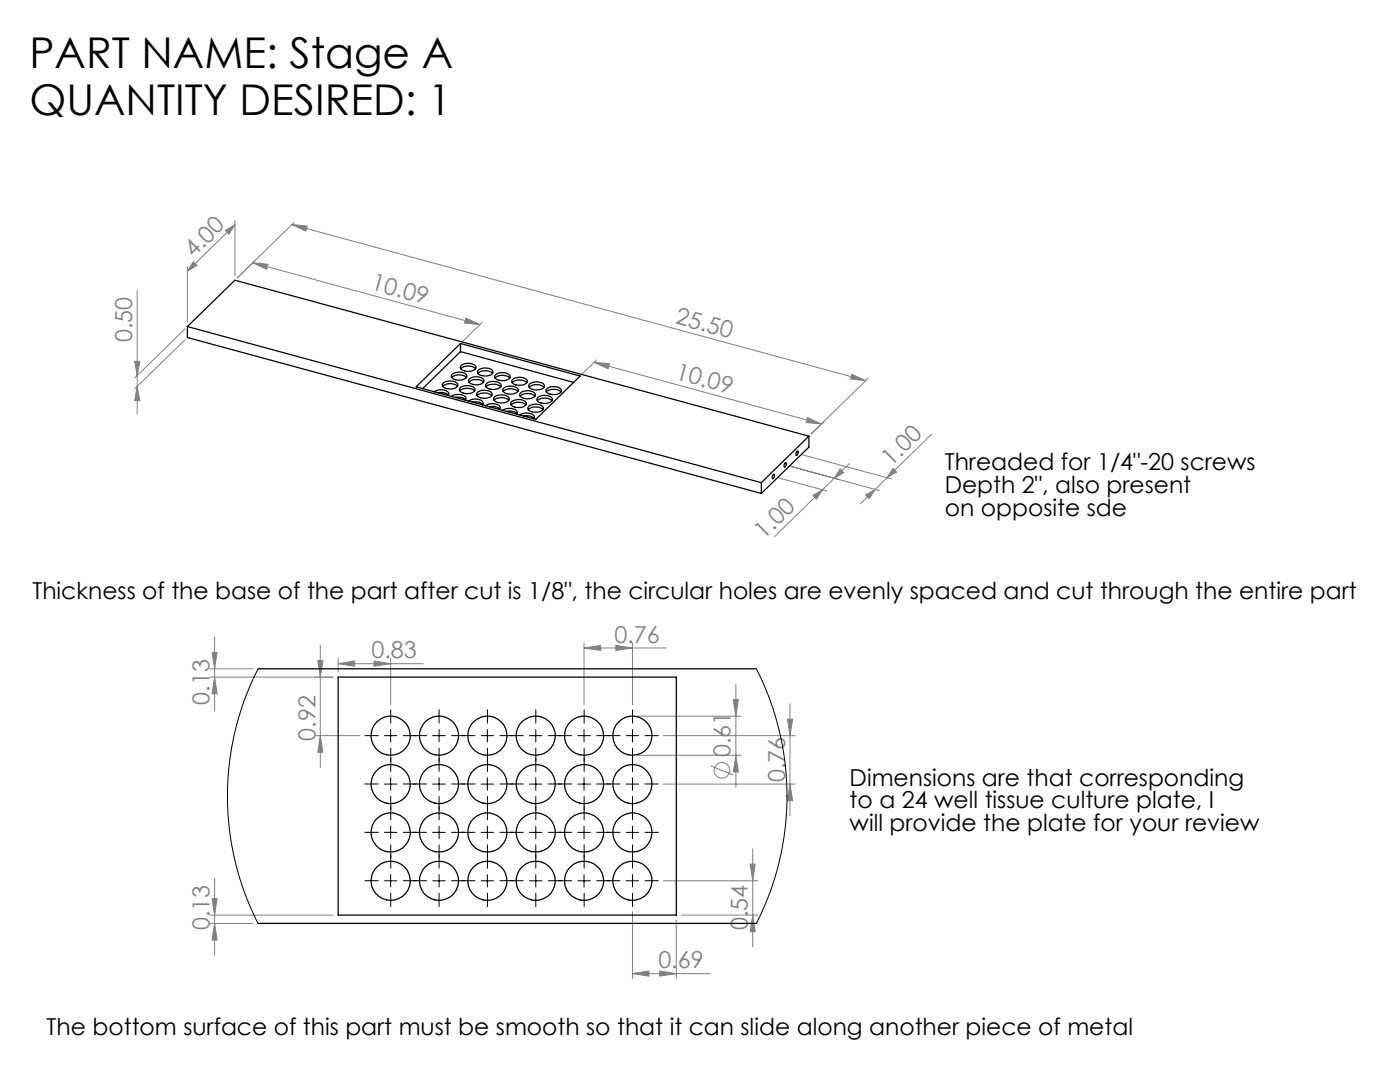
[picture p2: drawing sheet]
<svg xmlns="http://www.w3.org/2000/svg" width="279mm" height="216mm" viewBox="0 0 279 216" stroke-linecap="round" stroke-linejoin="round" font-family="sans-serif">
<g fill="none" stroke="#808080" stroke-width=".2">
<path d="M27.4 58v24.5M37.4 53.2v11.1M38.6 52.2l.7 .8-1.9 1.1zM45 46l1.9-1.2-1.2 1.9zM46.9 44v11M46.9 44.8l-9.5 9.3M50.4 52.4l45.4 12.4M50.4 52.4l3.1 .3-.3 1zM58.2 44.8l3.1 .3-.3 1zM58.2 44.8l114.6 31.2M58.7 44.4l-11.4 11.1M26.9 72.1h1l-.5 2.8z"/>
<path d="M27.4 77.1l.5 2.8h-1zM36.9 65.6l-10 9.8M36.9 67.8l-10 9.7M93 63.5l2.8 1.3-3.1-.3zM96.2 64.3l-3.8 3.8M118.6 72.3l45.3 12.3M118.6 72.3l3 .3-.2 1zM119.1 71.8l-2.9 2.8M170 74.7l2.8 1.3-3-.4zM173.2 75.5l-11.3 11.1 2.5-2.4M155.2 95.3l9.8 2.7M157.6 93l17.9 4.9"/>
<path d="M159.9 90.7l18 4.9M161.1 83.3l2.8 1.3-3-.3zM162.2 98.9l1.9-1.2-1.2 1.9zM164.1 97.7l-9.5 9.4M166.5 95.4l-2.4 2.3M167.7 93.6l.7 .7-1.9 1.1zM169.5 92.5l-3 2.9M172.8 98.8l1.9-1.2-1.2 1.9zM174.7 97.6l-3 2.9M177 95.3l-2.3 2.3M178.2 93.5l.7 .7-1.9 1.1zM185.9 86.6l-8.9 8.7"/>
<path d="M41.8 135.1h24.7M41.8 133.5h8.7M42.3 130.2h1l-.5 3.3zM42.8 127.1v14.8M42.8 135.1l.5 3.3h-1zM63.4 131.8h1.1l-.6 3.3zM63.9 128.8v24.3M67.5 132.4l3.3-.5v1zM67.5 131.4v2.7M67.5 132.4h17M74.6 131.9l3.4 .5-3.4 .5zM78 131.4v9.3"/>
<path d="M116.6 129.3l3.3-.5v1zM116.6 128.3v12.4M116.6 129.3h16.4M122.9 128.8l3.3 .5-3.3 .5zM126.2 128.3v12.4M146.3 139.6h1.1l-.5 3.3zM146.9 136.6v20.5M62.9 146.8h8.9M63.9 146.8l.6 3.3h-1.1zM127.2 142.9h20.6M127.2 150.7h20.6M132.4 146.8h26.3"/>
<path d="M132.4 156.5h26.3M141.9 152.8l4.4 1.8M146.9 150.7l.5 3.3h-1.1zM157.2 143.5h1l-.5 3.3zM157.7 156.5l.5 3.3h-1zM157.7 140.4v22.4M42.3 179.3h1l-.5 3.3zM42.8 175.3v15.3M132.4 175.8h18.8M149.7 172.4h1l-.5 3.4zM150.2 169.4v19.5M41.8 184.3h8.7"/>
<path d="M41.8 182.6h24.7M42.8 184.3l.5 3.3h-1zM126.2 194.3l3.3-.6v1.1zM126.2 181.9v13.4M126.2 194.3h15.5M131.7 193.7l3.3 .6-3.3 .5zM135 183.6v11.7M136 182.6h15.2M150.2 182.6l.5 3.3h-1z"/>
<circle cx="144.1" cy="153.7" r="1.55"/>
</g>
<g fill="none" stroke="#000" stroke-width=".2" stroke-dasharray="15.2 1.3 1.3 1.3">
<path d="M75.5 146.8h-2.7M75.5 156.4h-2.7M78 144.3v-2.7M78 149.3v2.6M78 153.9v-2.6M78 158.9v2.7M80.5 146.8h2.6M80.5 156.4h2.6M85.1 146.8h-2.6M85.1 156.4h-2.6M87.6 144.3v-2.7M87.6 149.3v2.6"/>
<path d="M87.6 153.9v-2.6M87.6 158.9v2.7M90.1 146.8h2.7M90.1 156.4h2.7M94.8 146.8h-2.7M94.8 156.4h-2.7M97.3 144.3v-2.7M97.3 149.3v2.6M97.3 153.9v-2.6M97.3 158.9v2.7M99.8 146.8h2.6M99.8 156.4h2.6"/>
<path d="M104.4 146.8h-2.6M104.4 156.4h-2.6M106.9 144.3v-2.7M106.9 149.3v2.6M106.9 153.9v-2.6M106.9 158.9v2.7M109.4 146.8h2.7M109.4 156.4h2.7M114.1 146.8h-2.7M114.1 156.4h-2.7M116.6 144.3v-2.7M116.6 149.3v2.6"/>
<path d="M116.6 153.9v-2.6M116.6 158.9v2.7M119.1 146.8h2.6M119.1 156.4h2.6M123.7 146.8h-2.6M123.7 156.4h-2.6M126.2 144.3v-2.7M126.2 149.3v2.6M126.2 153.9v-2.6M126.2 158.9v2.7M128.7 146.8h2.7M128.7 156.4h2.7"/>
<path d="M75.5 166.1h-2.7M75.5 175.7h-2.7M78 163.6v-2.7M78 168.6v2.6M78 173.2v-2.6M78 178.2v2.7M80.5 166.1h2.6M80.5 175.7h2.6M85.1 166.1h-2.6M85.1 175.7h-2.6M87.6 163.6v-2.7M87.6 168.6v2.6"/>
<path d="M87.6 173.2v-2.6M87.6 178.2v2.7M90.1 166.1h2.7M90.1 175.7h2.7M94.8 166.1h-2.7M94.8 175.7h-2.7M97.3 163.6v-2.7M97.3 168.6v2.6M97.3 173.2v-2.6M97.3 178.2v2.7M99.8 166.1h2.6M99.8 175.7h2.6"/>
<path d="M104.4 166.1h-2.6M104.4 175.7h-2.6M106.9 163.6v-2.7M106.9 168.6v2.6M106.9 173.2v-2.6M106.9 178.2v2.7M109.4 166.1h2.7M109.4 175.7h2.7M114.1 166.1h-2.7M114.1 175.7h-2.7M116.6 163.6v-2.7M116.6 168.6v2.6"/>
<path d="M116.6 173.2v-2.6M116.6 178.2v2.7M119.1 166.1h2.6M119.1 175.7h2.6M123.7 166.1h-2.6M123.7 175.7h-2.6M126.2 163.6v-2.7M126.2 168.6v2.6M126.2 173.2v-2.6M126.2 178.2v2.7M128.7 166.1h2.7M128.7 175.7h2.7"/>
</g>
<g fill="none" stroke="#000" stroke-width=".2">
<path d="M76.7 146.8h2.5M76.7 156.5h2.5M78 145.6v2.5M78 155.2v2.5M86.4 146.8h2.5M86.4 156.5h2.5M87.6 145.6v2.5M87.6 155.2v2.5M96 146.8h2.5M96 156.5h2.5M97.3 145.6v2.5M97.3 155.2v2.5"/>
<path d="M105.7 146.8h2.5M105.7 156.5h2.5M106.9 145.6v2.5M106.9 155.2v2.5M115.3 146.8h2.5M115.3 156.5h2.5M116.6 145.6v2.5M116.6 155.2v2.5M125 146.8h2.5M125 156.5h2.5M126.2 145.6v2.5M126.2 155.2v2.5"/>
<path d="M76.7 166.1h2.5M76.7 175.8h2.5M78 164.9v2.5M78 174.5v2.5M86.4 166.1h2.5M86.4 175.8h2.5M87.6 164.9v2.5M87.6 174.5v2.5M96 166.1h2.5M96 175.8h2.5M97.3 164.9v2.5M97.3 174.5v2.5"/>
<path d="M105.7 166.1h2.5M105.7 175.8h2.5M106.9 164.9v2.5M106.9 174.5v2.5M115.3 166.1h2.5M115.3 175.8h2.5M116.6 164.9v2.5M116.6 174.5v2.5M125 166.1h2.5M125 175.8h2.5M126.2 164.9v2.5M126.2 174.5v2.5"/>
</g>
<g fill="#808080">
<path d="M93 63.5l2.8 1.3-3.1-.3zM50.4 52.4l3.1 .3-.3 1z"/>
<path d="M74.6 131.9l3.4 .5-3.4 .5zM67.5 132.4l3.3-.5v1zM131.7 193.7l3.3 .6-3.3 .5zM126.2 194.3l3.3-.6v1.1z"/>
<path d="M116.6 129.3l3.3-.5v1zM122.9 128.8l3.3 .5-3.3 .5z"/>
<path d="M38.6 52.2l.7 .8-1.9 1.1zM45 46l1.9-1.2-1.2 1.9z"/>
<path d="M162.2 98.9l1.9-1.2-1.2 1.9zM167.7 93.6l.7 .7-1.9 1.1zM172.8 98.8l1.9-1.2-1.2 1.9zM178.2 93.5l.7 .7-1.9 1.1z"/>
<path d="M42.8 184.3l.5 3.3h-1zM42.3 179.3h1l-.5 3.3z"/>
<path d="M63.9 146.8l.6 3.3h-1.1zM63.4 131.8h1.1l-.6 3.3z"/>
<path d="M26.9 72.1h1l-.5 2.8zM27.4 77.1l.5 2.8h-1zM149.7 172.4h1l-.5 3.4zM150.2 182.6l.5 3.3h-1zM42.3 130.2h1l-.5 3.3zM42.8 135.1l.5 3.3h-1zM146.3 139.6h1.1l-.5 3.3zM146.9 150.7l.5 3.3h-1.1zM157.2 143.5h1l-.5 3.3zM157.7 156.5l.5 3.3h-1z"/>
<path d="M118.6 72.3l3 .3-.2 1zM161.1 83.3l2.8 1.3-3-.3zM58.2 44.8l3.1 .3-.3 1zM170 74.7l2.8 1.3-3-.4z"/>
</g>
<g fill="none" stroke="#000" stroke-width=".25">
<path d="M37.4 65.2l114.5 31.1M37.4 65.2l9.5-9.3 114.5 31.1M37.4 65.2v2.1l114.5 31.2M83 77.2l8.9-8.7 23.9 6.5-8.9 8.7zM86.7 78.2a2.17 2.17 0 0 1 2.9 .3l-.2 .4M87.4 78.4a2.31 2.31 0 0 1 2.1 .4M88.4 77.1a2.28 2.28 0 0 1 2.9 0M88.4 76.5a2.15 2.15 0 0 1 3 .2 1.26 1.26 0 0 1-1.7 .9 1.12 1.12 0 0 1-1.4-.9zM90.1 79.1a2.17 2.17 0 0 1 2.9 .3l-.1 .4M90.2 75.3a2.28 2.28 0 0 1 2.9 0M90.2 74.7a2.13 2.13 0 0 1 3 .3 1.26 1.26 0 0 1-1.7 .8 1.12 1.12 0 0 1-1.4-.9zM90.8 79.3a2.38 2.38 0 0 1 2.1 .5"/>
<path d="M91.8 78a2.28 2.28 0 0 1 2.9 0M91.8 77.4a2.15 2.15 0 0 1 3 .2 1.36 1.36 0 0 1-1.6 1l-1.2-.4-.3-.3zM91.9 70.2l22.6 6.1M91.9 70.2l-7.6 7.3M91.9 68.5v1.7M92 73.6a2.18 2.18 0 0 1 2.9 0M92 73a2.18 2.18 0 0 1 3 .2 1.38 1.38 0 0 1-1.7 .9l-1.1-.3-.3-.3zM93.6 76.3a2.28 2.28 0 0 1 2.9 0M93.6 75.6a2.15 2.15 0 0 1 3 .3 1.29 1.29 0 0 1-1.6 .9l-.7-.1-.7-.4-.1-.3zM95.2 79a2.33 2.33 0 0 1 2.9 0M95.3 78.4a2.24 2.24 0 0 1 2.8 0l.1 .2a1.67 1.67 0 0 1-2.3 .8l-.6-.4-.2-.3zM95.4 74.5a2.28 2.28 0 0 1 2.9 0"/>
<path d="M95.4 73.9a2.24 2.24 0 0 1 2.9 .1l.1 .3a2.05 2.05 0 0 1-3.1 .1zM97 77.2a2.34 2.34 0 0 1 2.9 0M97 76.6a2.24 2.24 0 0 1 2.9 .1l.1 .1a1.67 1.67 0 0 1-2.3 .8l-.7-.3-.1-.4zM98.6 79.9a2.28 2.28 0 0 1 2.9 0M98.8 75.4a2.34 2.34 0 0 1 2.9 0M98.8 79.1a2.21 2.21 0 0 1 2.8 .4 1.33 1.33 0 0 1-1.6 .9 1.17 1.17 0 0 1-1.5-1zM98.8 74.8a2.15 2.15 0 0 1 3 .3 1.31 1.31 0 0 1-1.6 .9 1.12 1.12 0 0 1-1.5-1zM100.4 78.1a2.28 2.28 0 0 1 2.9 0M100.6 77.4a2.21 2.21 0 0 1 2.8 .4 1.33 1.33 0 0 1-1.6 .8 1.11 1.11 0 0 1-1.4-.9zM102.2 76.3a2.33 2.33 0 0 1 3 0M102.3 75.7a2.15 2.15 0 0 1 2.9 .3 1.31 1.31 0 0 1-1.6 .9 1.08 1.08 0 0 1-1.4-1zM103.8 79.1a2.28 2.28 0 0 1 3 0"/>
<path d="M103.9 78.4a2.18 2.18 0 0 1 3 .3 1.38 1.38 0 0 1-1.7 .9l-1.2-.3-.2-.3zM105.6 77.3a2.28 2.28 0 0 1 2.9 0M105.7 76.7a2.18 2.18 0 0 1 3 .2 1.31 1.31 0 0 1-1.7 .9l-.6-.1-.7-.3-.2-.4zM107.2 80a2.28 2.28 0 0 1 3 0M107.3 79.4a2.24 2.24 0 0 1 2.9 0v.4a2.05 2.05 0 0 1-3 .1zM109 78.2a2.28 2.28 0 0 1 3 0M109.1 77.6a2.15 2.15 0 0 1 2.9 .3v.1a2.05 2.05 0 0 1-3 .1zM93.5 80a2.12 2.12 0 0 1 2.9 .3l-.1 .5M94.3 80.2a2.26 2.26 0 0 1 2 .5M96.9 81a2.32 2.32 0 0 1 2.9 .1v.4l-.1 .2M97.7 81.2a2.04 2.04 0 0 1 2 .4M100.3 81.9a2.15 2.15 0 0 1 2.9 .3l-.1 .4"/>
<path d="M101.1 82.1a2.31 2.31 0 0 1 2.1 .4M102 80.8a2.28 2.28 0 0 1 3 0M102.1 80.2a2.18 2.18 0 0 1 3 .2 1.33 1.33 0 0 1-1.7 .9l-1.2-.3-.2-.3zM103.8 82.8a2.17 2.17 0 0 1 2.8 .3l-.1 .5M104.5 83a2.19 2.19 0 0 1 2.1 .5M105.4 81.7a2.28 2.28 0 0 1 3 0M105.5 81.1a2.15 2.15 0 0 1 2.9 .3 1.29 1.29 0 0 1-1.6 .9l-.6-.1-.7-.4-.2-.3zM151.9 96.3v2.2M154.3 94.7l.1-.1a.57 .57 0 0 1-.2 .9l-.1-.4zM156.6 92.5l.2-.2a.57 .57 0 0 1-.3 .9zM159.1 90a.54 .54 0 0 1-.2 .9v-.6zM161.4 87l-9.5 9.3"/>
<path d="M161.4 87v2.2l-9.5 9.3M51.5 133.5h99.5M67.5 135.1h67.5v47.5h-67.5zM51.5 184.3h99.5"/>
<circle cx="78" cy="156.5" r="3.9"/>
<circle cx="78" cy="146.8" r="3.9"/>
<circle cx="87.6" cy="156.5" r="3.9"/>
<circle cx="87.6" cy="146.8" r="3.9"/>
<circle cx="97.3" cy="156.5" r="3.9"/>
<circle cx="97.3" cy="146.8" r="3.9"/>
<circle cx="106.9" cy="156.5" r="3.9"/>
<circle cx="106.9" cy="146.8" r="3.9"/>
<circle cx="116.6" cy="156.5" r="3.9"/>
<circle cx="116.6" cy="146.8" r="3.9"/>
<circle cx="126.2" cy="156.5" r="3.9"/>
<circle cx="126.2" cy="146.8" r="3.9"/>
<circle cx="78" cy="166.1" r="3.9"/>
<circle cx="78" cy="175.8" r="3.9"/>
<circle cx="87.6" cy="166.1" r="3.9"/>
<circle cx="87.6" cy="175.7" r="3.9"/>
<circle cx="97.3" cy="166.1" r="3.9"/>
<circle cx="97.3" cy="175.8" r="3.9"/>
<circle cx="106.9" cy="166.1" r="3.9"/>
<circle cx="106.9" cy="175.7" r="3.9"/>
<circle cx="116.5" cy="166.1" r="3.9"/>
<circle cx="116.6" cy="175.8" r="3.9"/>
<circle cx="126.2" cy="166.1" r="3.9"/>
<circle cx="126.2" cy="175.8" r="3.9"/>
</g>
<path d="M51.5 133.5l-1.4 2.8-1.2 3-1.8 5.8-1.2 6.4-.5 5.6v3.5l.2 3.8 1 6.3 1 3.9 1.3 3.9 1.3 3 1.3 2.8M151 133.5l2.3 5.2 1.4 4 .8 2.9 1 5.5 .6 6.3v3l-.3 3.9-1 6.5-.9 3.4-1.2 3.9-1.1 2.7-1.6 3.5" fill="none" stroke="#000" stroke-width=".2"/>
<g font-size="8.5">
<text x="5.9" y="13.6">PART NAME: Stage A</text>
<text x="5.9" y="23">QUANTITY DESIRED: 1</text>
</g>
<g font-size="4.7" fill="#808080">
<text x="38.6" y="51.5" transform="rotate(-44 38.6 51.5)">4.00</text>
<text x="73.9" y="57.7" transform="rotate(15 73.9 57.7)">10.09</text>
<text x="134.6" y="64.5" transform="rotate(15 134.6 64.5)">25.50</text>
<text x="26.4" y="68.3" transform="rotate(-90 26.4 68.3)">0.50</text>
<text x="134.6" y="75.6" transform="rotate(15 134.6 75.6)">10.09</text>
<text x="177.8" y="93.1" transform="rotate(-44 177.8 93.1)">1.00</text>
<text x="152.5" y="107.7" transform="rotate(-44 152.5 107.7)">1.00</text>
<text x="74.1" y="131.4">0.83</text>
<text x="122.6" y="128.3">0.76</text>
<text x="41.8" y="140.6" transform="rotate(-90 41.8 140.6)">0.13</text>
<text x="62.9" y="147.8" transform="rotate(-90 62.9 147.8)">0.92</text>
<text x="145.8" y="151.1" transform="rotate(-90 145.8 151.1)">0.61</text>
<text x="156.7" y="156.1" transform="rotate(-90 156.7 156.1)">0.76</text>
<text x="41.8" y="185.6" transform="rotate(-90 41.8 185.6)">0.13</text>
<text x="149.2" y="185.6" transform="rotate(-90 149.2 185.6)">0.54</text>
<text x="131.4" y="193.2">0.69</text>
</g>
<g font-size="4.7">
<text x="188.5" y="93.9">Threaded for 1/4&quot;-20 screws</text>
<text x="188.5" y="98.4">Depth 2&quot;, also present</text>
<text x="188.5" y="102.9">on opposite sde</text>
<text x="6.5" y="119.6">Thickness of the base of the part after cut is 1/8&quot;, the circular holes are evenly spaced and cut through the entire part</text>
<text x="169.6" y="156.8">Dimensions are that corresponding</text>
<text x="169.6" y="161.3">to a 24 well tissue culture plate, I</text>
<text x="169.6" y="165.8">will provide the plate for your review</text>
<text x="9.3" y="206.5">The bottom surface of this part must be smooth so that it can slide along another piece of metal</text>
</g>
</svg>
